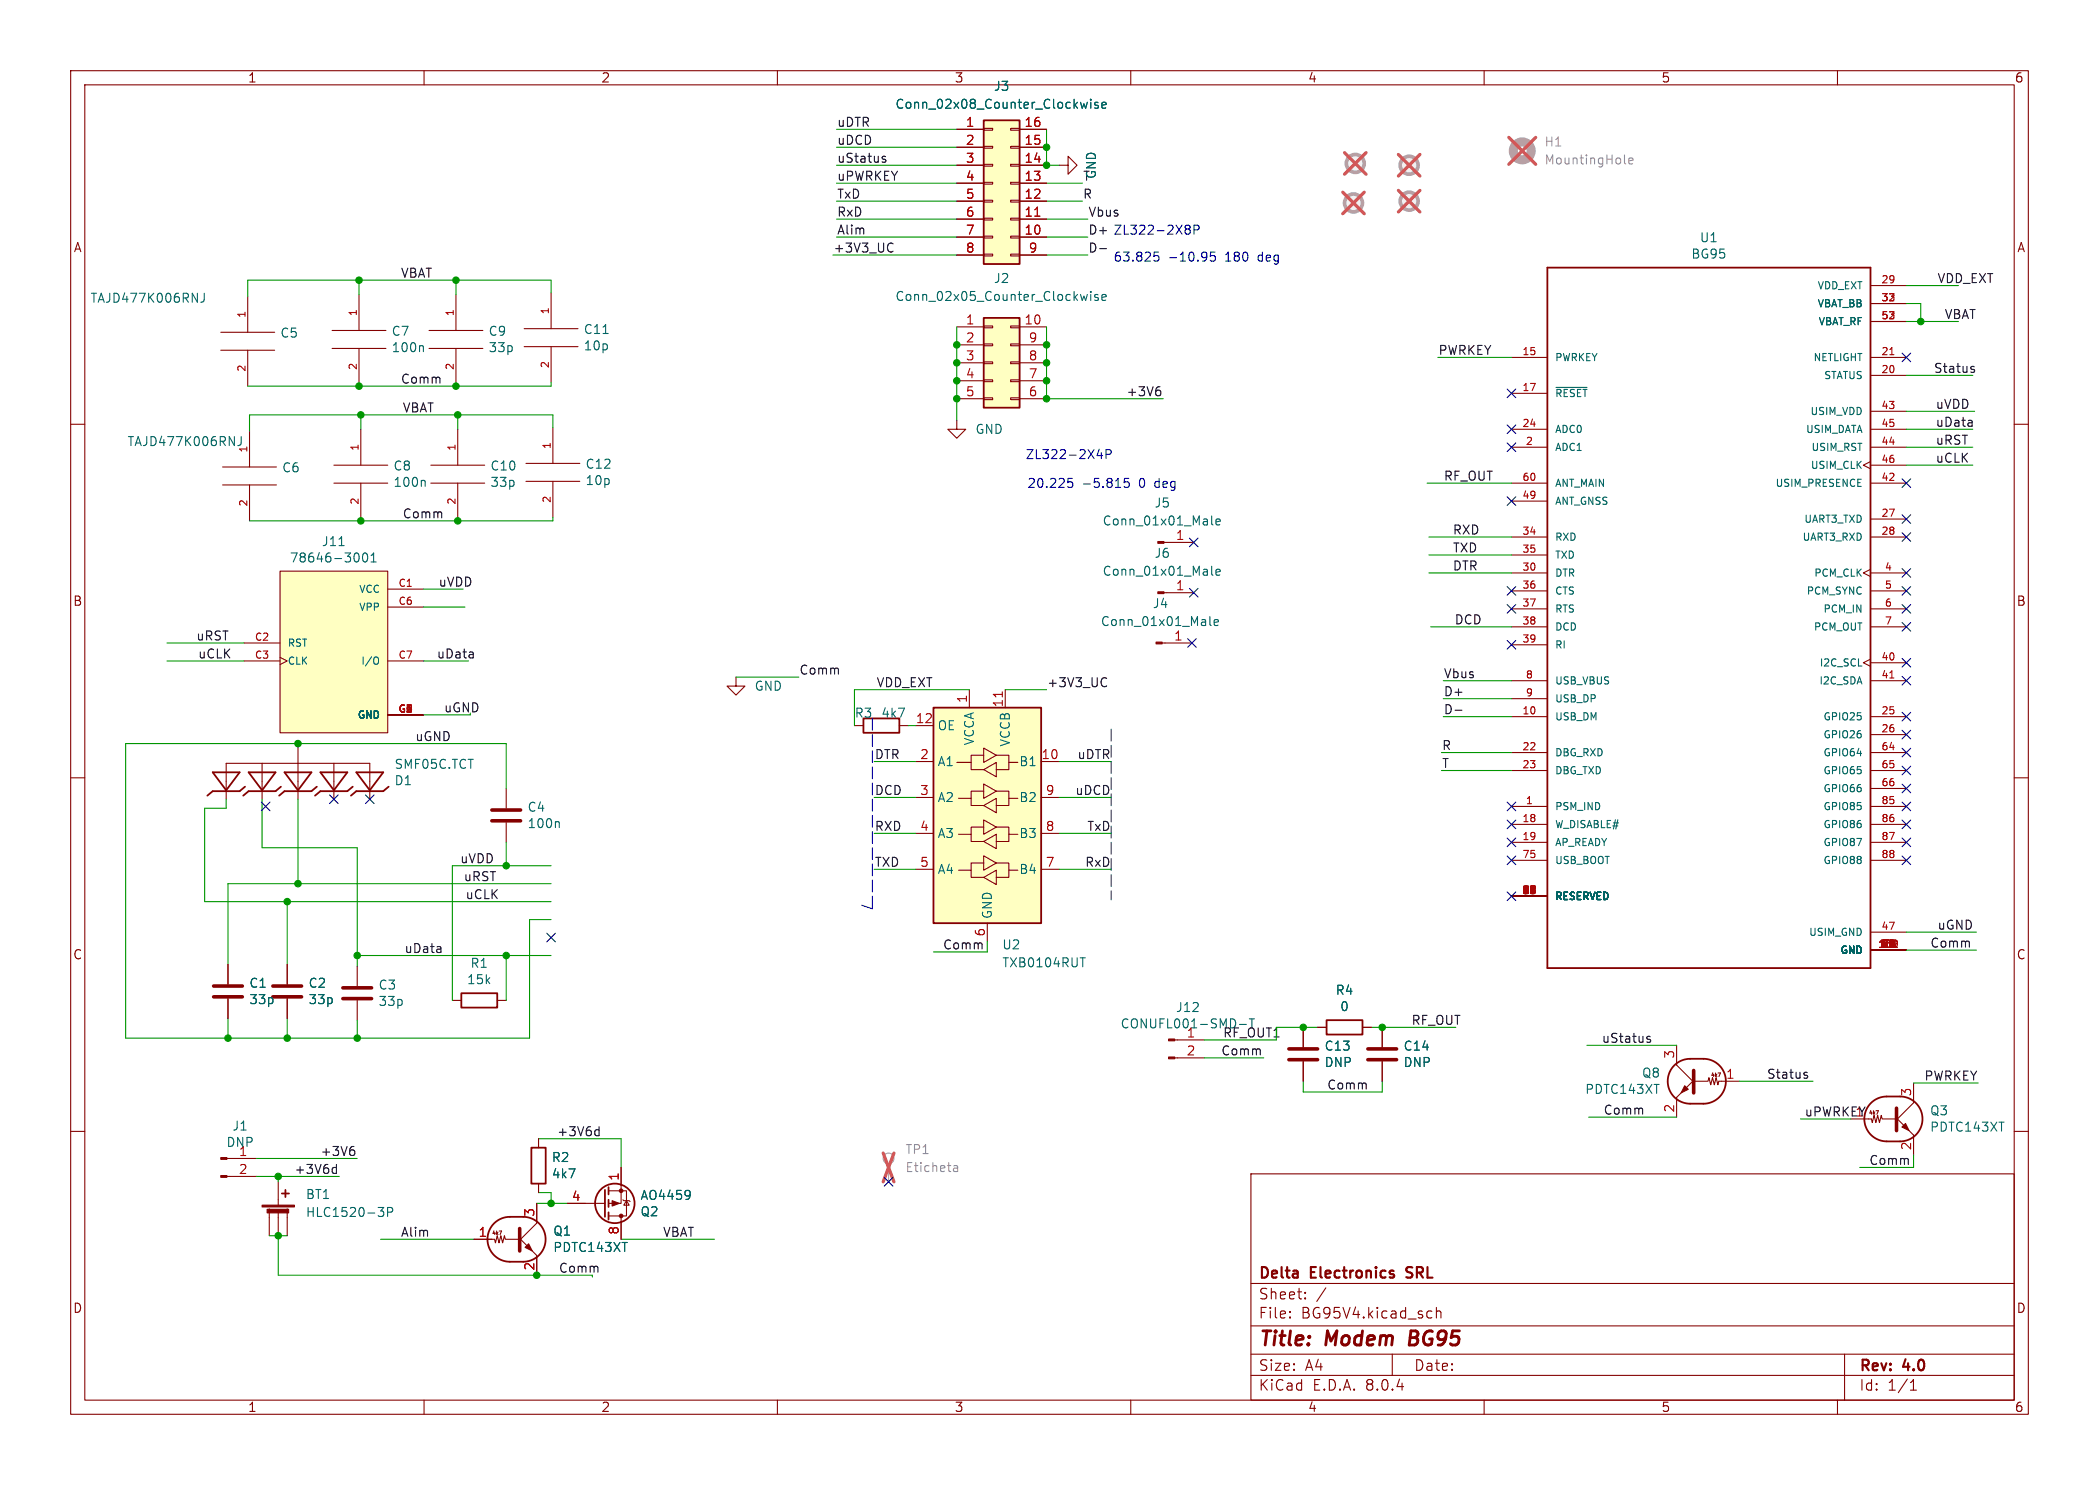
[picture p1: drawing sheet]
<svg xmlns="http://www.w3.org/2000/svg" width="297mm" height="210mm" viewBox="0 0 297 210" stroke-linecap="round" stroke-linejoin="round" font-family="sans-serif">
<g fill="none" stroke="#840000" stroke-width=".15">
<path d="M10 10h277v190h-277zM12 12h273v186h-273zM60 10v2M110 10v2M160 10v2M210 10v2M260 10v2M10 60h2M31.2 49.5h7.7M31.2 47h7.7M35.1 41.9v5.1M35.1 49.5v5.1"/>
<path d="M47 49.3h7.6M47 46.7h7.6M50.8 41.7v5M50.8 49.3v5.1M60.7 49.3h7.6M60.7 46.7h7.6M64.5 41.7v5M64.5 49.3v5.1M74.2 49h7.6M74.2 46.5h7.6M78 41.4v5.1M78 49v5.1"/>
<path d="M213.9 50.5h5M213.9 55.6h5M264.7 50.5h5M264.7 53.1h5M264.7 40.4h5M264.7 42.9h5M264.7 58.2h5M264.7 45.5h5M285 60h2M31.5 68.6h7.6M31.5 66h7.6M35.3 61v5"/>
<path d="M35.3 68.6v5.1M47.2 68.3h7.7M47.2 65.8h7.7M51.1 60.7v5.1M51.1 68.3v5.1M61 68.3h7.6M61 65.8h7.6M64.8 60.7v5.1M64.8 68.3v5.1M213.9 68.3h5M213.9 63.2h5M213.9 60.7h5"/>
<path d="M213.9 75.9h5M213.9 78.5h5M213.9 70.9h5M264.7 65.3l-1 .5 1 .5M264.7 68.3h5M264.7 65.8h5M264.7 63.2h5M264.7 60.7h5M264.7 73.4h5M264.7 75.9h5M104.1 95.8v1.2h-1.2l1.2 1.3 1.3-1.3h-1.3M213.9 81h5"/>
<path d="M213.9 83.6h5M213.9 86.1h5M213.9 88.6h5M213.9 91.2h5M213.9 96.3h5M213.9 98.8h5M264.7 80.5l-1 .5 1 .5M264.7 93.2l-1 .5 1 .5M264.7 81h5M264.7 83.6h5M264.7 86.1h5M264.7 88.6h5"/>
<path d="M264.7 93.7h5M264.7 96.3h5M10 110h2M32 113v-5h20.3v5M37.1 108v5M42.2 105.4v7.6M47.2 108v5M71.6 111.5v2.8M71.6 116.3v2.8M120.9 102.6h1.3M127.3 102.6h1.2M213.9 114h5"/>
<path d="M213.9 101.3h5M213.9 116.6h5M213.9 119.1h5M213.9 106.4h5M213.9 109h5M264.7 114h5M264.7 101.3h5M264.7 116.6h5M264.7 119.1h5M264.7 106.4h5M264.7 109h5M264.7 103.9h5"/>
<path d="M264.7 111.5h5M285 110h2M32.3 136.4v2.8M40.6 136.4v2.8M50.5 136.7v2.7M213.9 126.7h5M213.9 121.7h5M264.7 134.4h5M264.7 131.8h5M264.7 121.7h5M10 160h2M32.3 141.2v2.8"/>
<path d="M40.6 141.2v2.8M50.5 141.5v2.8M64 141.5h1.3M70.4 141.5h1.2M285 160h2M32.1 166.4h4.2M32.1 163.8h4.2M38.1 170.9v3.9M39.4 167.1v3.3M39.4 171.5v3.3M40.6 170.9v3.9M67.1 175.3h2.9l.1 .5 .3-1 .2 1 .3-1 .2 1 .3-1 .1 .5h1.9"/>
<path d="M69.9 174.1l-.1 .3M70.3 174.1v.5M70.6 174.1h.4l-.2 .5M73.4 175l2.5 2.5v2.8M75.9 170.2v2.8l-2.5 2.5M76.2 161v1.3M76.2 167.4v1.3M80.3 170.2h5.3M86.1 168.4h2.5v3.6h-2.5M87.9 165.1v5.1h-1.8M87.9 172v3.3M88.1 169.7l.2 .1h.7l.2 .1"/>
<path d="M88.6 169.8l.4 .6h-.7zM177 166h108v32h-108zM60 198v2M110 198v2M160 198v2M177 194.5h108M177 191.5h108M177 187.5h108M177 181.5h108M182.5 186.3h.1l-.1 .1M182.5 186.3v.1M182.5 185.5v.1"/>
<path d="M182.5 185.5h.1l-.1 .1M184.7 183.6v.1M184.7 183.6h-.1l.1 .1M184.7 182.8v.1M184.7 182.8h-.1l.1 .1M187.6 182.1l-1.3 2M197 191.5v3M202.2 185.4l.4 .1M202.6 186.3l-.4 .1M203.2 185.5a.37 .37 0 0 1 .7 .1v.8M203.2 184.9v1.5M210 198v2"/>
<path d="M260 198v2M261 191.5v6.5M270.3 196.6h.9M270.3 195.5l.4-.4v1.5"/>
</g>
<path d="M199.6 188.2l-.2 2h.8" fill="none" stroke="#840000" stroke-width=".4"/>
<path d="M199.1 179.3l-.1 .2 .1 .3M199 180.6l.2 .1" fill="none" stroke="#840000" stroke-width=".3"/>
<path d="M28.9 41.5v.9a.41 .41 0 0 1-.5 .3M59.7 48.9l.2 .2v.6M85.3 47.2h.8M220.2 54.8h4.4M34.1 61.7v.9a.41 .41 0 0 1-.5 .4M60 67.9l.2 .2v.7M79 116.2l.1 .2v.6M53.5 170.8h.8l-.4 .4 .3 .2 .1 .4-.2 .2h-.4M54.8 171.4h.6l.2-.2-.1-.3-.2-.1h-.5v1.2M97.5 168.4l.1 .1a1.07 1.07 0 0 1-.1 1M97.7 168.9l-.2 .2" fill="none" stroke="#006464" stroke-width=".15"/>
<g fill="none" stroke="#840000" stroke-width=".25">
<path d="M218.9 37.8h45.8v99.1h-45.8zM30.1 109.2h3.8l-1.9 2.6zM34.7 111.3l-.8 .6h-3.8l-.8 .6M35.2 109.2h3.8l-1.9 2.6zM39.8 111.3l-.8 .6h-3.8l-.8 .6M40.3 109.2h3.8l-1.9 2.6zM44.8 111.3l-.7 .6h-3.8l-.8 .6M45.3 109.2h3.8l-1.9 2.6zM49.9 111.3l-.8 .6h-3.8l-.7 .6M50.4 109.2h3.8l-1.9 2.6zM55 111.3l-.8 .6h-3.8l-.7 .6M122.2 101.6h5.1v2h-5.1z"/>
<path d="M65.3 140.5h5.1v2h-5.1zM39.9 168.8h1M40.4 168.3v1M69.9 173a3.2 3.2 0 0 1 2.2-.9h1.9a3.2 3.2 0 0 1 3.2 3.2 3.2 3.2 0 0 1-3.2 3.1h-1.9a3.2 3.2 0 0 1-2.9-1.9 3.2 3.2 0 0 1 .7-3.5zM75.2 162.3h2v5.1h-2zM85.6 168.3v3.8M86.1 167.9v1M86.1 169.7v1M86.1 171.5v1"/>
<circle cx="87" cy="170.2" r="2.79"/>
</g>
<path d="M69.6 116.1h4.1M69.6 114.6h4.1M30.2 139.4h4.1M38.6 139.4h4.1M48.5 139.7h4.1M30.2 141h4.1M38.6 141h4.1M48.5 141.2h4.1" fill="none" stroke="#840000" stroke-width=".51"/>
<path d="M267.4 50.2h.6M267.4 95.9h.6M267.8 134h.7M268.4 133.2v.6M268.4 133.1v.3" fill="none" stroke="#a90000" stroke-width=".15"/>
<g fill="#840000" stroke="#840000" stroke-width=".15">
<path d="M37.1 170.4h4.6v.3h-4.6z"/>
<path d="M37.8 171h3v.5h-3z"/>
<path d="M31.2 166.2h.9v.3h-.9z"/>
<path d="M31.2 163.7h.9v.3h-.9z"/>
<path d="M86.6 169.8l1 .4-1 .4z"/>
<path d="M74.3 176.4l.5-.5 .5 1z"/>
<circle cx="87.9" cy="168.4" r=".25"/>
<circle cx="87.9" cy="172" r=".25"/>
</g>
<path d="M73.5 173.7v3.2z" fill="#840000" stroke="#840000" stroke-width=".51"/>
<g fill="none" stroke="#a1a1a1" stroke-width=".15">
<path d="M125.7 164.6v2.5"/>
<circle cx="125.7" cy="163.8" r=".76"/>
</g>
<path d="M229.9 23l.1 .2M230.5 22.8l.6-.2-.1-.2-.4-.1-.1 .2v.6h.5M135 164.9h.4l.1 .8M135 165.6h.5M135.5 165.1l-.5 .2" fill="none" stroke="#989898" stroke-width=".15"/>
<path d="M213.5 19.4l3.8 3.8M217.3 19.4l-3.8 3.8M125 163.1l1.5 4M126.5 163.1l-1.5 4" fill="none" stroke="#e65255" stroke-width=".46"/>
<circle cx="215.4" cy="21.3" r="1.27" fill="none" stroke="#a1a1a1" stroke-width="1.3"/>
<path d="M39.6 80.8h15.3v22.8h-15.3z" fill="#ffffc2"/>
<g fill="none" stroke="#840000" stroke-width=".15">
<path d="M135.4 59.4v1.3h-1.3l1.3 1.3 1.3-1.3h-1.3M74.4 68.1h7.6M74.4 65.5h7.6M78.2 60.5v5M78.2 68.1v5.1M164.7 76.7h4.2M34.5 90.9h5.1M34.5 93.5h5.1M39.6 80.8h15.3v22.8h-15.3zM39.6 93l1 .5-1 .5M54.9 83.3h5M54.9 93.5h5"/>
<path d="M54.9 85.9h5M164.4 90.9h4.3M164.7 83.8h4.2M54.9 101.1h5"/>
</g>
<path d="M48 77.2h.7M50.5 78.2a.79 .79 0 0 1 0 1.3M51.4 78.3l.2-.1a.69 .69 0 0 1 .3 1.2l-.2 .1a.68 .68 0 0 1-.3-1.2zM52.5 79.5h.7M52.5 78.6l.4-.4v1.3M171.4 73v1.1l.2 .1M172.1 73.8l.6-.1-.1-.2-.4-.1-.1 .2v.6h.5M53.1 92.9a.34 .34 0 0 1 .5 .4v.3a.34 .34 0 0 1-.5 .3M171.2 87.2v1.1l.2 .2M171.4 80.1v1.1l.2 .2M171.8 88l.6-.1-.1-.2-.3-.1-.2 .2 .1 .6h.4M172.1 80.9l.6-.1-.1-.2-.4-.1-.1 .2v.6h.5" fill="none" stroke="#006464" stroke-width=".15"/>
<g fill="#840000" stroke="#840000" stroke-width=".15">
<path d="M163.8 76.6h.9v.2h-.9z"/>
<path d="M163.6 90.8h.8v.3h-.8z"/>
<path d="M163.8 83.7h.9v.2h-.9z"/>
</g>
<path d="M132.1 100.1h15.2v30.5h-15.2z" fill="#ffffc2"/>
<path d="M132.1 100.1h15.2v30.5h-15.2zM187.7 144.3h5.1v2h-5.1z" fill="none" stroke="#840000" stroke-width=".25"/>
<g fill="none" stroke="#840000" stroke-width=".15">
<path d="M137.2 97.5v2.6M142.2 97.5v2.6M129.5 107.7h2.6M129.5 102.6h2.6M129.5 112.8h2.6M129.5 117.9h2.6M135.4 107.8h2v1h1.8M135.6 118h1.8v1h1.8M135.6 112.9h1.8v1h1.8M139.2 117h-1.8v1M139.2 111.9h-1.8v1M139.2 106.8h-1.8v1"/>
<path d="M139.2 119l1.8-1v2zM139.2 113.9l1.8-1v2zM139.2 108.8l1.8-1v2.1zM139.2 116l1.8 1-1.8 1zM139.2 110.9l1.8 1-1.8 1zM139.2 105.8l1.8 1-1.8 1zM141 117h1.7v1h1.3M141 111.9h1.7v1h1.3M141 106.8h1.7v1h1.3M142.7 118v1h-1.7M142.7 112.9v1h-1.7M142.7 107.8v1h-1.7"/>
<path d="M147.3 107.7h2.6M147.3 112.8h2.6M147.3 117.9h2.6M129.5 122.9h2.6M135.6 123.1h1.8v1h1.8M139.2 122h-1.8v1.1M139.2 124.1l1.8-1v2zM139.2 121l1.8 1-1.8 1.1zM139.7 130.6v2.5M141 122h1.7v1.1h1.3M142.7 123.1v1h-1.7M147.3 122.9h2.6"/>
<path d="M166.2 149.6h4.2M166.2 147.1h4.2M184.4 145.3v2.8M184.4 150.1v2.8M186.4 145.3h1.3M192.8 145.3h1.3M195.6 145.3v2.8M195.6 150.1v2.8"/>
</g>
<path d="M141.8 97.8v.8" fill="none" stroke="#a90000" stroke-width=".15"/>
<path d="M152.8 135.5h.8M175.4 144.9h1M176.8 144.1h.7M177.1 144.1v1.3" fill="none" stroke="#006464" stroke-width=".15"/>
<path d="M182.4 149.9h4M182.4 148.3h4M193.5 149.9h4.1M193.5 148.3h4.1" fill="none" stroke="#840000" stroke-width=".51"/>
<g fill="#840000" stroke="#840000" stroke-width=".15">
<path d="M165.4 149.5h.8v.2h-.8z"/>
<path d="M165.4 146.9h.8v.3h-.8z"/>
</g>
<path d="M139.2 17h5.1v20.3h-5.1z" fill="#ffffc2"/>
<g fill="none" stroke="#840000" stroke-width=".15">
<path d="M135.4 18.3h3.8M139.2 18.2h1.3v.2h-1.3zM143 18.2h1.3v.2h-1.3zM144.3 18.3h3.8M135.4 33.5h3.8M135.4 31h3.8M135.4 28.4h3.8M135.4 25.9h3.8M135.4 23.4h3.8M135.4 20.8h3.8M135.4 36.1h3.8M139.2 35.9h1.3v.3h-1.3z"/>
<path d="M139.2 33.4h1.3v.3h-1.3zM139.2 30.9h1.3v.2h-1.3zM139.2 28.3h1.3v.3h-1.3zM139.2 25.8h1.3v.2h-1.3zM139.2 23.2h1.3v.3h-1.3zM139.2 20.7h1.3v.3h-1.3zM143 35.9h1.3v.3h-1.3zM143 33.4h1.3v.3h-1.3zM143 30.9h1.3v.2h-1.3zM143 28.3h1.3v.3h-1.3zM143 25.8h1.3v.2h-1.3zM143 23.2h1.3v.3h-1.3z"/>
<path d="M143 20.7h1.3v.3h-1.3zM144.3 33.5h3.8M144.3 31h3.8M144.3 28.4h3.8M144.3 25.9h3.8M144.3 23.4h3.8M144.3 20.8h3.8M144.3 36.1h3.8M237.2 147.8v2.8l2.6 2.6M239.8 152.7l-2.6 2.5v2.8M239.8 152.9h1.9l.1-.5 .3 1 .2-1 .3 1 .2-1 .3 1 .1-.5h2.9M242.4 151.7l-.2 .4"/>
<path d="M242.7 151.7v.5M243.1 151.7h.3l-.2 .5M264.4 158.2h.4l.1 .6 .3-1.1 .2 1.1 .3-1.1 .2 1.1 .3-1.1 .1 .5h1.9M264.7 157l-.1 .4M265.1 157.1v.5M265.5 157.1h.3l-.2 .5M268.2 158l2.6 2.5v2.8M270.8 153.2v2.8l-2.6 2.5"/>
</g>
<path d="M139.2 17h5.1v20.3h-5.1zM236.9 150.7a3.2 3.2 0 0 1 2.2-1h1.9a3.2 3.2 0 0 1 3.2 3.2 3.2 3.2 0 0 1-3.2 3.2h-1.9a3.2 3.2 0 0 1-2.9-2 3.2 3.2 0 0 1 .7-3.4zM268.9 155.1a3.2 3.2 0 0 1 3.1 3.1 3.2 3.2 0 0 1-3.1 3.2h-1.9a3.2 3.2 0 0 1-3.2-3.2 3.2 3.2 0 0 1 3.2-3.1h1.9" fill="none" stroke="#840000" stroke-width=".25"/>
<path d="M146.4 30.6h.7" fill="none" stroke="#a90000" stroke-width=".15"/>
<path d="M153.9 14.5l-.3 .8-.2-.6M154.3 14v.2M154.3 14.5v.8M155.4 14.5h-.3l-.2 .1v.2l.5 .1v.4h-.5M155.9 14.9l.6-.1v-.3h-.4l-.2 .1 .1 .7h.5" fill="none" stroke="#006464" stroke-width=".15"/>
<g fill="#840000" stroke="#840000" stroke-width=".51">
<path d="M268.4 156.7v3.2z"/>
<path d="M239.6 151.4v3.2z"/>
</g>
<g fill="#840000" stroke="#840000" stroke-width=".15">
<path d="M269.1 159.4l.5-.5 .5 1z"/>
<path d="M238.4 153.5l.5 .6-1 .5z"/>
</g>
<path d="M139.2 45h5.1v12.7h-5.1z" fill="#ffffc2"/>
<g fill="none" stroke="#840000" stroke-width=".15">
<path d="M135.4 18.3h3.8M144.3 18.3h3.8M135.4 33.5h3.8M135.4 31h3.8M135.4 28.4h3.8M135.4 25.9h3.8M135.4 23.4h3.8M135.4 20.8h3.8M135.4 36.1h3.8M144.3 33.5h3.8M144.3 31h3.8M144.3 28.4h3.8"/>
<path d="M144.3 25.9h3.8M144.3 23.4h3.8M144.3 20.8h3.8M144.3 36.1h3.8M149.9 23.4h1.2v1.2l1.3-1.2-1.3-1.3v1.3M135.4 46.2h3.8M135.4 48.8h3.8M135.4 51.3h3.8M135.4 53.8h3.8M135.4 56.4h3.8M139.2 56.3h1.3v.2h-1.3zM139.2 53.7h1.3v.3h-1.3z"/>
<path d="M139.2 51.2h1.3v.2h-1.3zM139.2 48.6h1.3v.3h-1.3zM139.2 46.1h1.3v.3h-1.3zM143 56.3h1.3v.2h-1.3zM143 53.7h1.3v.3h-1.3zM143 51.2h1.3v.2h-1.3zM143 48.6h1.3v.3h-1.3zM143 46.1h1.3v.3h-1.3zM144.3 46.2h3.8M144.3 48.8h3.8M144.3 51.3h3.8M144.3 53.8h3.8"/>
<path d="M144.3 56.4h3.8M32.3 136.4v2.8M40.6 136.4v2.8M32.3 141.2v2.8M40.6 141.2v2.8M184.4 145.3v2.8M184.4 150.1v2.8M186.4 145.3h1.3M192.8 145.3h1.3M195.6 145.3v2.8M195.6 150.1v2.8M67.1 175.3h2.5"/>
<path d="M75.9 170.2v2.5M75.9 177.8v2.5M76.2 161v1.3M76.2 167.4v1.3M80.3 170.2h2.5M87.9 165.1v2.5M87.9 172.7v2.6"/>
</g>
<path d="M139.2 45h5.1v12.7h-5.1z" fill="none" stroke="#840000" stroke-width=".25"/>
<path d="M153.9 14.5l-.3 .8-.2-.6M154.3 14v.2M154.3 14.5v.8M155.4 14.5h-.3l-.2 .1v.2l.5 .1v.4h-.5M155.9 14.9l.6-.1v-.3h-.4l-.2 .1 .1 .7h.5M153.9 41.6l-.3 .9-.2-.6M154.3 41.2v.1M154.3 41.6v.9M155.4 41.7l-.3-.1-.2 .2v.2l.5 .1v.3h-.5M155.9 42.1l.6-.2v-.2l-.4-.1-.2 .2 .1 .6h.5M97.5 168.4l.1 .1a1.07 1.07 0 0 1-.1 1M97.7 168.9l-.2 .2" fill="none" stroke="#006464" stroke-width=".15"/>
<g fill="#f0f0f0" stroke="#f0f0f0" stroke-width=".14">
<circle cx="191.5" cy="28.7" r="1.27"/>
<circle cx="199.4" cy="28.4" r="1.27"/>
<circle cx="199.4" cy="23.4" r="1.27"/>
<circle cx="191.8" cy="23.1" r="1.27"/>
</g>
<g fill="none" stroke="#a1a1a1" stroke-width=".51">
<circle cx="191.5" cy="28.7" r="1.27"/>
<circle cx="191.8" cy="23.1" r="1.27"/>
<circle cx="199.4" cy="28.4" r="1.27"/>
<circle cx="199.4" cy="23.4" r="1.27"/>
</g>
<path d="M190 27.2l3 3M190.2 21.6l3.1 3M193 27.2l-3 3M193.3 21.6l-3.1 3M197.9 26.9l3 3.1M197.9 21.8l3 3.1M200.9 26.9l-3 3.1M200.9 21.8l-3 3.1" fill="none" stroke="#e65255" stroke-width=".46"/>
<g fill="none" stroke="#0f0f0f" stroke-width=".15">
<path d="M124.9 22.5l.4 .1 .1 .2-.2 .1h-.4M124.9 22.2h.4M126 34.4l.4 .1M126.4 35.5l-.4 .1M155.6 35.2h1M163.9 54.7h.2M164 55.2l.2 .2v.3l-.2 .3M279 52.2l.3 .1 .1 .2-.2 .2h-.2M279 51.8l.3 .1M156.2 95.8l.4 .2M156.6 97l-.4 .1M205.9 100.4h1"/>
<path d="M84.4 159.8h.4M84.8 159.3v1.3M233.1 146.9l.4 .1 .1 .2-.2 .2-.4-.1M233.1 146.6h.4M255.4 152.1h.3l.1 .2-.2 .2h-.2M255.4 151.6l.3 .1M47.2 165.1l.4 .1M47.6 164.7v1.2M47.6 165.9h-.4M49.8 162.1h.3M50 162.6l.2 .3v.3l-.2 .2M84.8 160.6h-.4"/>
</g>
<g fill="none" stroke="#0000c2" stroke-width=".15">
<path d="M163.3 35.7h.6M163.3 36.2l.4-.1 .3 .3v.3l-.1 .2h-.6M167.9 31.8h.3l.2 .3-.2 .3M167.9 32.4h.3M168.2 32.4l.2 .2v.3l-.2 .2h-.3M168.9 32.5l.7-.1 .1-.1-.1-.3-.2-.2h-.5v1.3M171.9 35.7h-.6l-.1 .6 .2-.2 .5 .1 .1 .2-.1 .4-.2 .1h-.3l-.2-.1M151.1 67.7h.6M151.1 68.2l.5-.1 .2 .3v.3l-.1 .2h-.6M155.5 63.5l-.3 .9h.8M155.8 64v.9M156.5 64.2h.6l.1-.2v-.3l-.2-.1h-.5v1.3"/>
<path d="M159.7 67.7h-.6v.6l.1-.2 .5 .1 .1 .2-.1 .4-.2 .1h-.3l-.1-.1"/>
</g>
<path d="M123.4 101.6v26.9M157.2 103.1v24.2M121.9 128l1.5 .5" fill="none" stroke="#0000c2" stroke-width=".15" stroke-dasharray="1.7 .6"/>
<g fill="none" stroke="#009600" stroke-width=".15">
<path d="M118.4 18.3h17M148.1 18.3v5.1h1.8M50.8 39.6v2.1M64.5 39.6v2.1M117.9 36.1h17.5M118.4 31h17M118.4 33.5h17M118.4 28.4h17M118.4 25.9h17M118.4 23.4h17M118.4 20.8h17M148.1 31h5.8"/>
<path d="M148.1 33.5h5.8M148.1 36.1h5.8M148.1 28.4h5.1M148.1 25.9h5.1M50.8 54.4v.2M51.1 58.7v2M64.5 54.4v.2M64.8 58.7v2M78 54.1v.5h-42.9M78 41.4v-1.8h-42.9v2.3M135.4 46.2v13.2M148.1 46.2v10.2h16.5"/>
<path d="M203.5 50.5h10.4M269.7 42.9h2.1v2.6M269.7 45.5h7.4M269.7 40.4h7.4M269.7 53.1h9.4M269.7 58.2h9.7M51.1 73.4v.3M64.8 73.4v.3M78.2 60.5v-1.8h-42.9v2.3M78.2 73.2v.5h-42.9M201.9 68.3h12M202.2 78.5h11.7"/>
<path d="M202.2 75.9h11.7M269.7 65.8h9.4M269.7 63.2h9.4M269.7 60.7h9.4M23.6 93.5h10.9M23.6 90.9h10.9M59.9 85.9h5.9M59.9 93.5h6.4M59.9 83.3h5.6M104.1 95.8h8.9M137.2 97.5h-16.3v5.1M142.2 97.5h5.9"/>
<path d="M202.2 81h11.7M202.4 88.6h11.5M204.2 98.8h9.7M204.2 96.3h9.7M32 113v1.3h-3v13.2h49M37.1 113v6.9h13.4v16.8M42.2 105.2v.2M42.2 113v12M59.9 101.1h6.6M71.6 111.5v-6.3h-53.8v41.6h57.1v-16.8h3.1M71.6 119.1v3.3M123.7 107.7h5.8"/>
<path d="M123.7 117.9h5.8M123.7 112.8h5.8M128.5 102.6h1M149.9 107.7h7.3M149.9 117.9h7.3M149.9 112.8h7.3M204 109h9.9M204 106.4h9.9M204.2 101.3h9.7M40.6 127.5v8.9M50.5 135.1h27.5M71.6 135.1v6.4"/>
<path d="M78 125h-45.7v11.4M78 122.4h-14v19.1M123.7 122.9h5.8M139.7 133.1v1.5h-7.6M149.9 122.9h7.3M269.7 131.8h10M269.7 134.4h10M32.3 144v2.8M40.6 144v2.8M50.5 144.3v2.5M170.4 149.6h8.4M170.4 147.1h10.2"/>
<path d="M180.6 145.3h5.8M184.4 152.9v1.5h11.2v-1.5M194.1 145.3h11.9M224.5 147.8h12.7M224.8 158h12.4M246.1 152.9h10.4M254.8 158.2h7.1M270.8 153.2h9.1M36.3 163.8h14.2M36.3 166.4h11.7M38.1 174.8h2.5M39.4 174.8v5.5h44.4"/>
<path d="M39.4 166.4v.7M53.8 175.3h13.3M75.9 170.2h4.4M76.2 168.7h1.8v1.5M76.2 161h11.7v4.1M87.9 175.3h13.2M270.8 163.3v1.8h-7.7"/>
</g>
<g fill="none" stroke="#000084" stroke-width=".15">
<path d="M213.3 55l1.2 1.2M214.5 55l-1.2 1.2M269.1 49.9l1.3 1.3M270.4 49.9l-1.3 1.3M168.3 76.1l1.2 1.2M169.5 76.1l-1.2 1.2M213.3 70.3l1.2 1.2M213.3 62.6l1.2 1.3M213.3 60.1l1.2 1.2M214.5 70.3l-1.2 1.2M214.5 62.6l-1.2 1.3M214.5 60.1l-1.2 1.2"/>
<path d="M269.1 75.3l1.3 1.3M269.1 67.7l1.3 1.2M269.1 72.8l1.3 1.2M270.4 75.3l-1.3 1.3M270.4 67.7l-1.3 1.2M270.4 72.8l-1.3 1.2M168 90.3l1.3 1.2M168.3 83.2l1.2 1.2M169.3 90.3l-1.3 1.2M169.5 83.2l-1.2 1.2M213.3 90.6l1.2 1.2M213.3 85.5l1.2 1.2"/>
<path d="M213.3 83l1.2 1.2M214.5 90.6l-1.2 1.2M214.5 85.5l-1.2 1.2M214.5 83l-1.2 1.2M269.1 93.1l1.3 1.2M269.1 85.5l1.3 1.2M269.1 83l1.3 1.2M269.1 88l1.3 1.3M269.1 80.4l1.3 1.2M269.1 95.7l1.3 1.2M270.4 93.1l-1.3 1.2M270.4 85.5l-1.3 1.2"/>
<path d="M270.4 83l-1.3 1.2M270.4 88l-1.3 1.3M270.4 80.4l-1.3 1.2M270.4 95.7l-1.3 1.2M37 113.4l1.2 1.3M38.2 113.4l-1.2 1.3M46.6 112.4l1.3 1.2M47.9 112.4l-1.3 1.2M51.7 112.4l1.2 1.2M52.9 112.4l-1.2 1.2M213.3 118.5l1.2 1.2M213.3 116l1.2 1.2"/>
<path d="M213.3 113.4l1.2 1.3M214.5 118.5l-1.2 1.2M214.5 116l-1.2 1.2M214.5 113.4l-1.2 1.3M269.1 105.8l1.3 1.2M269.1 113.4l1.3 1.3M269.1 108.4l1.3 1.2M269.1 103.3l1.3 1.2M269.1 110.9l1.3 1.2M269.1 116l1.3 1.2M269.1 118.5l1.3 1.2M269.1 100.7l1.3 1.3"/>
<path d="M270.4 105.8l-1.3 1.2M270.4 113.4l-1.3 1.3M270.4 108.4l-1.3 1.2M270.4 103.3l-1.3 1.2M270.4 110.9l-1.3 1.2M270.4 116l-1.3 1.2M270.4 118.5l-1.3 1.2M270.4 100.7l-1.3 1.3M77.4 132l1.2 1.2M78.6 132l-1.2 1.2M213.3 121.1l1.2 1.2M213.3 126.1l1.2 1.3"/>
<path d="M214.5 121.1l-1.2 1.2M214.5 126.1l-1.2 1.3M269.1 121.1l1.3 1.2M270.4 121.1l-1.3 1.2M125.1 166.5l1.2 1.2M126.3 166.5l-1.2 1.2"/>
</g>
<path d="M146.4 30.6h.7" fill="none" stroke="#a90000" stroke-width=".15"/>
<g fill="#009600" stroke="#009600" stroke-width=".15">
<circle cx="50.5" cy="135.1" r=".46"/>
<circle cx="71.6" cy="135.1" r=".46"/>
<circle cx="32.3" cy="146.8" r=".46"/>
<circle cx="40.6" cy="146.8" r=".46"/>
<circle cx="42.2" cy="125" r=".46"/>
<circle cx="71.6" cy="122.4" r=".46"/>
<circle cx="64.8" cy="73.7" r=".46"/>
<circle cx="50.5" cy="146.8" r=".46"/>
<circle cx="78" cy="170.2" r=".46"/>
<circle cx="75.9" cy="180.3" r=".46"/>
<circle cx="39.4" cy="174.8" r=".46"/>
<circle cx="39.4" cy="166.4" r=".46"/>
<circle cx="51.1" cy="73.7" r=".46"/>
<circle cx="64.8" cy="58.7" r=".46"/>
<circle cx="50.8" cy="54.6" r=".46"/>
<circle cx="64.5" cy="39.6" r=".46"/>
<circle cx="64.5" cy="54.6" r=".46"/>
<circle cx="51.1" cy="58.7" r=".46"/>
<circle cx="42.2" cy="105.2" r=".46"/>
<circle cx="50.8" cy="39.6" r=".46"/>
<circle cx="40.6" cy="127.5" r=".46"/>
<circle cx="271.8" cy="45.5" r=".46"/>
<circle cx="148.1" cy="51.3" r=".46"/>
<circle cx="148.1" cy="53.8" r=".46"/>
<circle cx="148.1" cy="56.4" r=".46"/>
<circle cx="135.4" cy="48.8" r=".46"/>
<circle cx="135.4" cy="53.8" r=".46"/>
<circle cx="135.4" cy="51.3" r=".46"/>
<circle cx="135.4" cy="56.4" r=".46"/>
<circle cx="148.1" cy="48.8" r=".46"/>
<circle cx="195.6" cy="145.3" r=".46"/>
<circle cx="184.4" cy="145.3" r=".46"/>
<circle cx="148.1" cy="23.4" r=".46"/>
<circle cx="148.1" cy="20.8" r=".46"/>
</g>
<g font-size="2.8" fill="#840000">
<text x="178" y="190.9">Title:</text>
<text x="187.7" y="190.9">Modem</text>
<text x="200.3" y="190.9">BG95</text>
</g>
<g font-size="2.1" fill="#840000">
<text x="178" y="184">Sheet:</text>
<text x="178" y="181.2">Delta</text>
<text x="185.5" y="181.2">Electronics</text>
<text x="199.7" y="181.2">SRL</text>
<text x="178" y="186.7">File:</text>
<text x="184.1" y="186.7">BG95V4.kicad_sch</text>
<text x="178" y="196.9">KiCad</text>
<text x="178" y="194.1">Size:</text>
<text x="184.7" y="194.1">A4</text>
<text x="185.7" y="196.9">E.D.A.</text>
<text x="193.3" y="196.9">8.0.4</text>
<text x="200" y="194.1">Date:</text>
<text x="263" y="194.3">Rev:</text>
<text x="263" y="196.9">Id:</text>
<text x="267.1" y="196.9">1/1</text>
<text x="269.4" y="194.3">4.0</text>
</g>
<g font-size="1.8" fill="#840000">
<text x="35" y="11.9">1</text>
<text x="85" y="11.9">2</text>
<text x="135" y="11.9">3</text>
<text x="185" y="11.9">4</text>
<text x="235" y="11.9">5</text>
<text x="285" y="11.9">6</text>
<text x="10.3" y="35.9">A</text>
<text x="285.3" y="35.9">A</text>
<text x="10.3" y="85.9">B</text>
<text x="285.3" y="85.9">B</text>
<text x="10.3" y="135.9">C</text>
<text x="285.3" y="135.9">C</text>
<text x="10.3" y="185.9">D</text>
<text x="285.3" y="185.9">D</text>
<text x="35" y="199.9">1</text>
<text x="85" y="199.9">2</text>
<text x="135" y="199.9">3</text>
<text x="185" y="199.9">4</text>
<text x="235" y="199.9">5</text>
<text x="285" y="199.9">6</text>
</g>
<g font-size="1.8" fill="#006464">
<text x="126.6" y="15.6">Conn_02x08_Counter_Clockwise</text>
<text x="140.5" y="13.1">J3</text>
<text x="153.2" y="25.6">T</text>
<text x="155.3" y="25.4" transform="rotate(-90 155.3 25.4)">GND</text>
<text x="240.4" y="34.5">U1</text>
<text x="140.5" y="40.2">J2</text>
<text x="239.2" y="36.8">BG95</text>
<text x="12.7" y="43">TAJD477K006RNJ</text>
<text x="39.6" y="48">C5</text>
<text x="55.3" y="47.7">C7</text>
<text x="69" y="47.7">C9</text>
<text x="82.5" y="47.4">C11</text>
<text x="126.6" y="42.8">Conn_02x05_Counter_Clockwise</text>
<text x="55.3" y="50">100n</text>
<text x="69" y="50">33p</text>
<text x="82.5" y="49.8">10p</text>
<text x="17.9" y="63.3">TAJD477K006RNJ</text>
<text x="137.9" y="61.6">GND</text>
<text x="39.8" y="67">C6</text>
<text x="55.6" y="66.8">C8</text>
<text x="55.6" y="69.1">100n</text>
<text x="69.3" y="66.8">C10</text>
<text x="69.3" y="69.1">33p</text>
<text x="82.8" y="66.5">C12</text>
<text x="82.8" y="68.8">10p</text>
<text x="163.3" y="72">J5</text>
<text x="45.4" y="77.4">J11</text>
<text x="155.9" y="74.5">Conn_01x01_Male</text>
<text x="40.9" y="79.8">78646-3001</text>
<text x="155.9" y="81.6">Conn_01x01_Male</text>
<text x="163.3" y="79.1">J6</text>
<text x="155.7" y="88.7">Conn_01x01_Male</text>
<text x="163" y="86.2">J4</text>
<text x="106.7" y="97.9">GND</text>
<text x="120.9" y="101.7">R3</text>
<text x="124.6" y="101.7">4k7</text>
<text x="132.6" y="103.5">OE</text>
<text x="138" y="105.5" transform="rotate(-90 138 105.5)">VCCA</text>
<text x="143.1" y="105.7" transform="rotate(-90 143.1 105.7)">VCCB</text>
<text x="55.7" y="111.3">D1</text>
<text x="55.7" y="108.9">SMF05C.TCT</text>
<text x="132.6" y="108.6">A1</text>
<text x="132.6" y="113.6">A2</text>
<text x="144.1" y="108.6">B1</text>
<text x="144.1" y="113.6">B2</text>
<text x="74.6" y="115">C4</text>
<text x="74.6" y="117.3">100n</text>
<text x="132.6" y="118.7">A3</text>
<text x="144.1" y="118.7">B3</text>
<text x="132.6" y="123.8">A4</text>
<text x="144.1" y="123.8">B4</text>
<text x="140.6" y="130" transform="rotate(-90 140.6 130)">GND</text>
<text x="66.5" y="137.1">R1</text>
<text x="141.7" y="134.5">U2</text>
<text x="141.7" y="137">TXB0104RUT</text>
<text x="35.2" y="139.9">C1</text>
<text x="35.2" y="142.2">33p</text>
<text x="43.6" y="139.9">C2</text>
<text x="43.6" y="142.2">33p</text>
<text x="53.5" y="140.2">C3</text>
<text x="53.5" y="142.5">33p</text>
<text x="66" y="139.4">15k</text>
<text x="166.3" y="143.3">J12</text>
<text x="188.9" y="140.9">R4</text>
<text x="189.5" y="143.2">0</text>
<text x="158.5" y="145.6">CONUFL001-SMD-T</text>
<text x="167.8" y="146.8">1</text>
<text x="187.3" y="148.8">C13</text>
<text x="198.5" y="148.8">C14</text>
<text x="187.3" y="151.1">DNP</text>
<text x="198.5" y="151.1">DNP</text>
<text x="224.2" y="154.9">PDTC143XT</text>
<text x="232.2" y="152.6">Q8</text>
<text x="32.8" y="160.1">J1</text>
<text x="273" y="157.9">Q3</text>
<text x="273" y="160.2">PDTC143XT</text>
<text x="31.9" y="162.4">DNP</text>
<text x="78" y="164.5">R2</text>
<text x="78" y="166.9">4k7</text>
<text x="43.2" y="169.8">BT1</text>
<text x="43.2" y="172.3">HLC1520-3P</text>
<text x="90.5" y="169.9">AO4459</text>
<text x="90.5" y="172.2">Q2</text>
<text x="78.2" y="175">Q1</text>
<text x="78.2" y="177.3">PDTC143XT</text>
</g>
<g font-size="1.8" fill="#0f0f0f">
<text x="118.4" y="18">uDTR</text>
<text x="118.4" y="20.6">uDCD</text>
<text x="118.4" y="23.1">uStatus</text>
<text x="118.4" y="25.6">uPWRKEY</text>
<text x="118.4" y="28.2">TxD</text>
<text x="153.2" y="28.2">R</text>
<text x="117.9" y="35.8">+3V3_UC</text>
<text x="118.4" y="33.3">Alim</text>
<text x="118.4" y="30.7">RxD</text>
<text x="153.9" y="30.7">Vbus</text>
<text x="153.9" y="33.3">D+</text>
<text x="153.9" y="35.8">D-</text>
<text x="56.6" y="39.4">VBAT</text>
<text x="274.1" y="40.1">VDD_EXT</text>
<text x="275.1" y="45.2">VBAT</text>
<text x="203.5" y="50.3">PWRKEY</text>
<text x="273.6" y="52.8">Status</text>
<text x="56.6" y="54.3">Comm</text>
<text x="56.9" y="58.4">VBAT</text>
<text x="159.3" y="56.1">+3V6</text>
<text x="273.8" y="57.9">uVDD</text>
<text x="273.8" y="65.5">uCLK</text>
<text x="273.8" y="60.4">uData</text>
<text x="273.8" y="63">uRST</text>
<text x="204.2" y="68.1">RF_OUT</text>
<text x="56.9" y="73.4">Comm</text>
<text x="205.5" y="75.7">RXD</text>
<text x="62" y="83.1">uVDD</text>
<text x="205.5" y="80.8">DTR</text>
<text x="205.5" y="78.2">TXD</text>
<text x="205.7" y="88.4">DCD</text>
<text x="27.7" y="90.7">uRST</text>
<text x="27.9" y="93.2">uCLK</text>
<text x="61.7" y="93.2">uData</text>
<text x="113" y="95.5">Comm</text>
<text x="124" y="97.3">VDD_EXT</text>
<text x="148.1" y="97.3">+3V3_UC</text>
<text x="204.2" y="101.1">D-</text>
<text x="204.2" y="96">Vbus</text>
<text x="204.2" y="98.5">D+</text>
<text x="58.7" y="104.9">uGND</text>
<text x="123.7" y="107.4">DTR</text>
<text x="152.4" y="107.4">uDTR</text>
<text x="204" y="106.2">R</text>
<text x="123.7" y="112.5">DCD</text>
<text x="152.1" y="112.5">uDCD</text>
<text x="204" y="108.7">T</text>
<text x="123.7" y="117.6">RXD</text>
<text x="153.8" y="117.6">TxD</text>
<text x="65" y="122.2">uVDD</text>
<text x="65.5" y="124.7">uRST</text>
<text x="123.7" y="122.7">TXD</text>
<text x="153.5" y="122.7">RxD</text>
<text x="65.8" y="127.2">uCLK</text>
<text x="274.1" y="131.6">uGND</text>
<text x="57.1" y="134.9">uData</text>
<text x="133.3" y="134.4">Comm</text>
<text x="273" y="134.1">Comm</text>
<text x="172.7" y="149.3">Comm</text>
<text x="199.6" y="145">RF_OUT</text>
<text x="226.6" y="147.6">uStatus</text>
<text x="187.7" y="154.2">Comm</text>
<text x="249.9" y="152.6">Status</text>
<text x="272.2" y="152.9">PWRKEY</text>
<text x="78.7" y="160.8">+3V6d</text>
<text x="226.8" y="157.7">Comm</text>
<text x="255.3" y="158">uPWRKEY</text>
<text x="262.4" y="158">1</text>
<text x="41.6" y="166.1">+3V6d</text>
<text x="45.3" y="163.6">+3V6</text>
<text x="264.4" y="164.8">Comm</text>
<text x="56.6" y="175">Alim</text>
<text x="93.7" y="175">VBAT</text>
</g>
<g font-size="1.8" fill="#a90000">
<text x="136.6" y="18">1</text>
<text x="136.6" y="20.6">2</text>
<text x="136.6" y="23.1">3</text>
<text x="144.9" y="23.1">14</text>
<text x="144.9" y="20.6">15</text>
<text x="144.9" y="18">16</text>
<text x="136.6" y="25.7">4</text>
<text x="136.6" y="28.2">5</text>
<text x="144.9" y="28.2">12</text>
<text x="144.9" y="25.7">13</text>
<text x="136.6" y="30.7">6</text>
<text x="136.6" y="33.3">7</text>
<text x="136.6" y="35.8">8</text>
<text x="144.9" y="33.3">10</text>
<text x="144.9" y="30.7">11</text>
<text x="145.5" y="35.8">9</text>
<text x="136.6" y="46">1</text>
<text x="144.9" y="46">10</text>
<text x="136.6" y="48.5">2</text>
<text x="136.6" y="51.1">3</text>
<text x="136.6" y="53.6">4</text>
<text x="145.5" y="53.6">7</text>
<text x="145.5" y="51.1">8</text>
<text x="145.5" y="48.5">9</text>
<text x="136.6" y="56.1">5</text>
<text x="145.5" y="56.1">6</text>
<text x="166.3" y="76.5">1</text>
<text x="166.3" y="83.6">1</text>
<text x="166" y="90.7">1</text>
<text x="136.9" y="99.5" transform="rotate(-90 136.9 99.5)">1</text>
<text x="142" y="100.1" transform="rotate(-90 142 100.1)">11</text>
<text x="129.5" y="102.4">12</text>
<text x="130.1" y="107.4">2</text>
<text x="147.3" y="107.4">10</text>
<text x="130.1" y="112.5">3</text>
<text x="147.9" y="112.5">9</text>
<text x="130.1" y="117.6">4</text>
<text x="147.9" y="117.6">8</text>
<text x="130.1" y="122.7">5</text>
<text x="147.9" y="122.7">7</text>
<text x="139.4" y="132.5" transform="rotate(-90 139.4 132.5)">6</text>
<text x="167.8" y="149.4">2</text>
<text x="237" y="149.8" transform="rotate(-90 237 149.8)">3</text>
<text x="244.1" y="152.7">1</text>
<text x="270.5" y="155.1" transform="rotate(-90 270.5 155.1)">3</text>
<text x="237" y="157.4" transform="rotate(-90 237 157.4)">2</text>
<text x="33.7" y="163.6">1</text>
<text x="33.7" y="166.1">2</text>
<text x="87.6" y="167.1" transform="rotate(-90 87.6 167.1)">1</text>
<text x="270.5" y="162.8" transform="rotate(-90 270.5 162.8)">2</text>
<text x="75.7" y="172.2" transform="rotate(-90 75.7 172.2)">3</text>
<text x="80.8" y="169.9">4</text>
<text x="67.6" y="175">1</text>
<text x="75.7" y="179.8" transform="rotate(-90 75.7 179.8)">2</text>
<text x="87.6" y="174.7" transform="rotate(-90 87.6 174.7)">8</text>
</g>
<g font-size="1.8" fill="#989898">
<text x="218.4" y="20.9">H1</text>
<text x="218.4" y="23.5">MountingHole</text>
<text x="128" y="163.4">TP1</text>
<text x="128" y="166">Eticheta</text>
</g>
<g font-size="1.8" fill="#0000c2">
<text x="157.5" y="33.3">ZL322-2X8P</text>
<text x="157.5" y="37.1">63.825</text>
<text x="165.3" y="37.1">-10.95</text>
<text x="173.5" y="37.1">180</text>
<text x="178.3" y="37.1">deg</text>
<text x="145" y="65">ZL322-2X4P</text>
<text x="145.3" y="69.1">20.225</text>
<text x="153.1" y="69.1">-5.815</text>
<text x="161.3" y="69.1">0</text>
<text x="163.7" y="69.1">deg</text>
</g>
<g font-size="1.8" fill="#009600">
<text x="62.7" y="100.8">uGND</text>
<text x="173" y="146.8">RF_OUT1</text>
<text x="79" y="180.1">Comm</text>
</g>
<g font-size="1.4" fill="#006464">
<text x="257.1" y="41.1">VDD_EXT</text>
<text x="257.1" y="43.7">VBAT_BB</text>
<text x="257.2" y="46.2">VBAT_RF</text>
<text x="220" y="51.3">PWRKEY</text>
<text x="256.5" y="51.3">NETLIGHT</text>
<text x="258" y="53.8">STATUS</text>
<text x="220" y="56.4">~{RESET}</text>
<text x="256" y="58.9">USIM_VDD</text>
<text x="220" y="64">ADC1</text>
<text x="220" y="61.4">ADC0</text>
<text x="255.4" y="61.4">USIM_DATA</text>
<text x="256.2" y="64">USIM_RST</text>
<text x="220" y="71.6">ANT_GNSS</text>
<text x="220" y="69.1">ANT_MAIN</text>
<text x="251.1" y="69.1">USIM_PRESENCE</text>
<text x="256.1" y="66.5">USIM_CLK</text>
<text x="220" y="76.7">RXD</text>
<text x="254.9" y="76.7">UART3_RXD</text>
<text x="255.2" y="74.1">UART3_TXD</text>
<text x="220" y="81.8">DTR</text>
<text x="220" y="79.2">TXD</text>
<text x="256.6" y="81.8">PCM_CLK</text>
<text x="50.7" y="84">VCC</text>
<text x="50.7" y="86.6">VPP</text>
<text x="220" y="84.3">CTS</text>
<text x="220" y="86.8">RTS</text>
<text x="220" y="89.4">DCD</text>
<text x="255.5" y="84.3">PCM_SYNC</text>
<text x="256.5" y="89.4">PCM_OUT</text>
<text x="257.9" y="86.8">PCM_IN</text>
<text x="40.6" y="91.7">RST</text>
<text x="40.6" y="94.2">CLK</text>
<text x="51" y="94.2">I/O</text>
<text x="220" y="91.9">RI</text>
<text x="257.4" y="94.5">I2C_SCL</text>
<text x="50.5" y="101.8">GND</text>
<text x="220" y="97">USB_VBUS</text>
<text x="220" y="99.5">USB_DP</text>
<text x="257.3" y="97">I2C_SDA</text>
<text x="220" y="102.1">USB_DM</text>
<text x="220" y="107.2">DBG_RXD</text>
<text x="257.9" y="102.1">GPIO25</text>
<text x="257.9" y="104.6">GPIO26</text>
<text x="257.9" y="107.2">GPIO64</text>
<text x="220" y="109.7">DBG_TXD</text>
<text x="257.9" y="109.7">GPIO65</text>
<text x="257.9" y="112.2">GPIO66</text>
<text x="220" y="114.8">PSM_IND</text>
<text x="220" y="117.3">W_DISABLE#</text>
<text x="220" y="119.9">AP_READY</text>
<text x="257.9" y="114.8">GPIO85</text>
<text x="257.9" y="117.3">GPIO86</text>
<text x="257.9" y="119.9">GPIO87</text>
<text x="220" y="122.4">USB_BOOT</text>
<text x="257.9" y="122.4">GPIO88</text>
<text x="220" y="127.5">RESERVED</text>
<text x="255.9" y="132.6">USIM_GND</text>
<text x="260.3" y="135.1">GND</text>
</g>
<g font-size="1.4" fill="#a90000">
<text x="266.1" y="40.1">29</text>
<text x="34.8" y="45.1" transform="rotate(-90 34.8 45.1)">1</text>
<text x="50.5" y="44.8" transform="rotate(-90 50.5 44.8)">1</text>
<text x="64.3" y="44.8" transform="rotate(-90 64.3 44.8)">1</text>
<text x="77.7" y="44.6" transform="rotate(-90 77.7 44.6)">1</text>
<text x="266.1" y="42.7">32</text>
<text x="266.1" y="45.2">52</text>
<text x="266.9" y="42.7">3</text>
<text x="266.9" y="45.2">3</text>
<text x="34.8" y="52.7" transform="rotate(-90 34.8 52.7)">2</text>
<text x="50.5" y="52.4" transform="rotate(-90 50.5 52.4)">2</text>
<text x="64.3" y="52.4" transform="rotate(-90 64.3 52.4)">2</text>
<text x="77.7" y="52.2" transform="rotate(-90 77.7 52.2)">2</text>
<text x="215.3" y="50.3">15</text>
<text x="266.1" y="52.8">20</text>
<text x="266.1" y="50.3">21</text>
<text x="215.3" y="55.4">17</text>
<text x="266.1" y="57.9">43</text>
<text x="35.1" y="64.1" transform="rotate(-90 35.1 64.1)">1</text>
<text x="50.8" y="63.9" transform="rotate(-90 50.8 63.9)">1</text>
<text x="64.5" y="63.9" transform="rotate(-90 64.5 63.9)">1</text>
<text x="78" y="63.6" transform="rotate(-90 78 63.6)">1</text>
<text x="215.3" y="60.5">24</text>
<text x="215.8" y="63">2</text>
<text x="266.1" y="63">44</text>
<text x="266.1" y="60.5">45</text>
<text x="266.1" y="65.5">46</text>
<text x="35.1" y="71.7" transform="rotate(-90 35.1 71.7)">2</text>
<text x="50.8" y="71.5" transform="rotate(-90 50.8 71.5)">2</text>
<text x="64.5" y="71.5" transform="rotate(-90 64.5 71.5)">2</text>
<text x="78" y="71.2" transform="rotate(-90 78 71.2)">2</text>
<text x="215.3" y="70.6">49</text>
<text x="215.3" y="68.1">60</text>
<text x="266.1" y="68.1">42</text>
<text x="215.3" y="75.7">34</text>
<text x="266.1" y="73.2">27</text>
<text x="266.1" y="75.7">28</text>
<text x="56.3" y="83.1">C1</text>
<text x="215.3" y="80.8">30</text>
<text x="215.3" y="78.2">35</text>
<text x="215.3" y="83.3">36</text>
<text x="266.6" y="80.8">4</text>
<text x="266.6" y="83.3">5</text>
<text x="56.3" y="85.6">C6</text>
<text x="215.3" y="85.9">37</text>
<text x="215.3" y="88.4">38</text>
<text x="266.6" y="85.9">6</text>
<text x="266.6" y="88.4">7</text>
<text x="36" y="90.7">C2</text>
<text x="36" y="93.2">C3</text>
<text x="56.3" y="93.2">C7</text>
<text x="215.3" y="90.9">39</text>
<text x="266.1" y="93.5">40</text>
<text x="56.3" y="100.8">G1</text>
<text x="57.4" y="100.8">2</text>
<text x="215.3" y="101.1">10</text>
<text x="215.8" y="96">8</text>
<text x="215.8" y="98.6">9</text>
<text x="266.1" y="101.1">25</text>
<text x="266.1" y="96">41</text>
<text x="215.3" y="106.2">22</text>
<text x="266.1" y="103.6">26</text>
<text x="266.1" y="106.2">64</text>
<text x="215.3" y="108.7">23</text>
<text x="215.8" y="113.8">1</text>
<text x="266.1" y="108.7">65</text>
<text x="266.1" y="111.3">66</text>
<text x="266.1" y="113.8">85</text>
<text x="215.3" y="116.3">18</text>
<text x="215.3" y="118.9">19</text>
<text x="266.1" y="116.3">86</text>
<text x="266.1" y="118.9">87</text>
<text x="215.3" y="121.4">75</text>
<text x="266.1" y="121.4">88</text>
<text x="215.3" y="126.5">11</text>
<text x="216.1" y="126.5">7</text>
<text x="266.1" y="131.6">47</text>
<text x="265.6" y="134.1">100</text>
<text x="266.1" y="134.1">311</text>
<text x="266.1" y="134.1">482</text>
<text x="266.1" y="134.1">61</text>
<text x="266.6" y="134.1">35</text>
<text x="266.9" y="134.1">2</text>
<text x="266.9" y="134.1">1</text>
<text x="266.9" y="134.1">4</text>
</g>
<g font-size=".7" fill="#840000">
<text x="242" y="152.5">4k7</text>
<text x="264.3" y="157.8">4k7</text>
<text x="69.5" y="174.9">4k7</text>
</g>
</svg>
